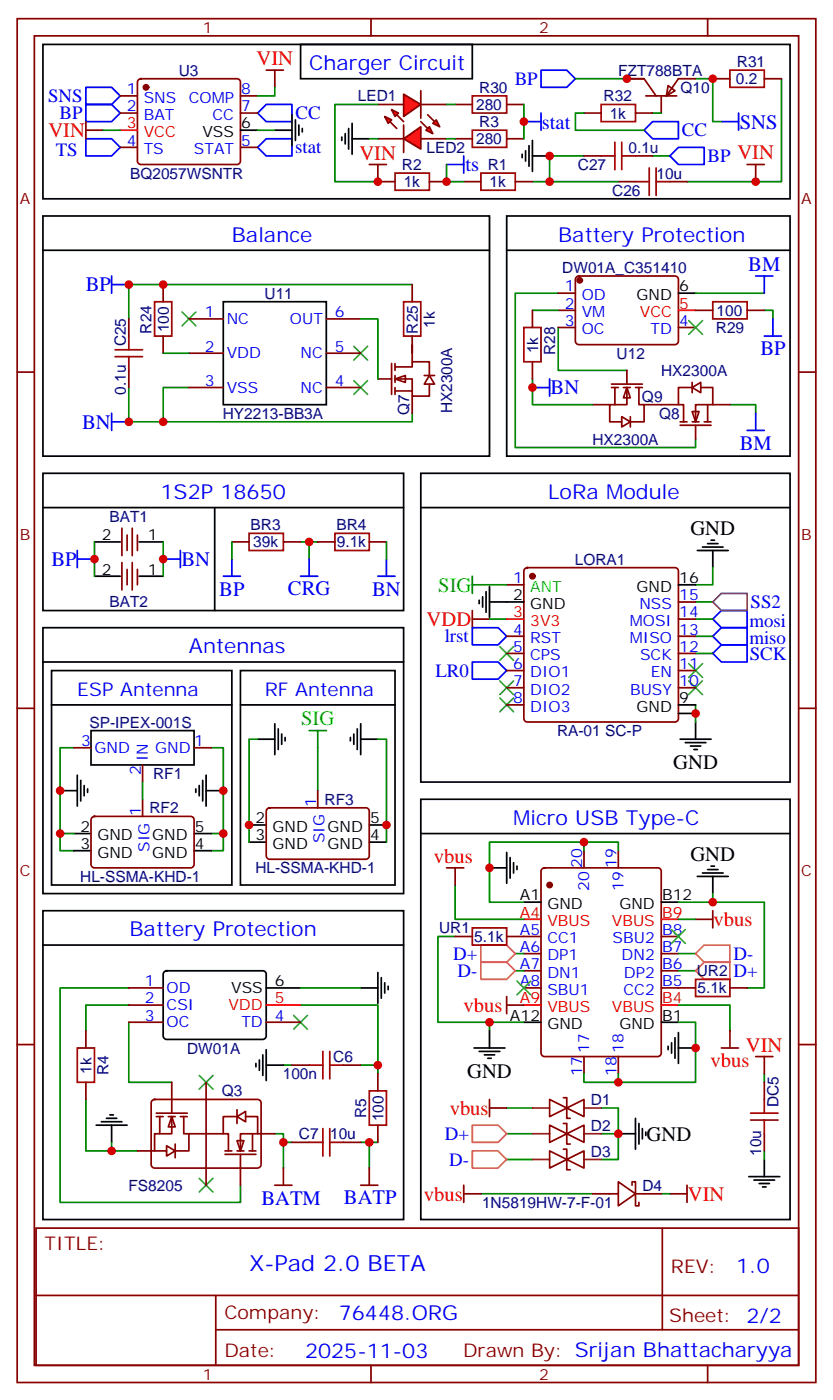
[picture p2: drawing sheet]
<svg xmlns="http://www.w3.org/2000/svg" width="171mm" height="288mm" viewBox="0 0 171 288" stroke-linecap="round" stroke-linejoin="round" font-family="sans-serif">
<g fill="none" stroke="#870000" stroke-width=".35">
<path d="M18.9 168.1l.5-.2h19.8a.71 .71 0 0 1 .7 .7v9.2a.76 .76 0 0 1-.7 .7h-19.8a.76 .76 0 0 1-.7-.7v-9.2zM29.3 164.4v3.5M54.9 166.3l.5-.2h19.7a.71 .71 0 0 1 .7 .7v9.2a.76 .76 0 0 1-.7 .7h-19.7a.76 .76 0 0 1-.7-.7v-9.2zM65.3 162.6v3.5M91.7 178.5h3.5M93.5 178.5v3.5M111.4 178.7l.4-.2h23.3a.71 .71 0 0 1 .7 .7v37.4a.76 .76 0 0 1-.7 .7h-23.3a.76 .76 0 0 1-.7-.7v-37.4zM119.9 174.9v3.6M127 174.9v3.6M107.6 192.6h3.5M107.6 196.1h3.5M107.6 199.6h3.5"/>
<path d="M135.8 192.6h3.5M135.8 196.1h3.5M135.8 199.6h3.5M142.9 189.1h3.5M146.4 187.3v3.5M17.6 212v3.5M60 219h3.5M70.6 219h3.5M104.1 206.7h3.5M104.1 204.9v3.6M107.6 203.2h3.5M119.9 217.3v3.5"/>
<path d="M127 217.3v3.5M135.8 203.2h3.5M148.2 215.5h3.5M149.9 212v3.5M155.2 217.3h3.5M157 217.3v3.5M17.6 222.6v3.5M60 234.9h3.5M70.6 234.9h3.5M77.6 220.8v3.5M77.6 231.4v3.5M100.5 227.9h3.6"/>
<path d="M100.5 226.1v3.5M112.9 236.7l3.5 1.7-3.5 1.8zM112.9 231.4l3.5 1.8-3.5 1.7zM112.9 226.1l3.5 1.8-3.5 1.7zM115.7 236.3h.7v4.3h.7M115.7 231h.7v4.3h.7M115.7 225.7h.7v4.3h.7M116.4 238.4l3.5-1.7v3.5zM116.4 233.2l3.5-1.8v3.5zM116.4 227.9l3.5-1.8v3.5zM56.4 243.7h3.6M58.2 240.2v3.5"/>
<path d="M74.1 243.7h3.5M75.8 240.2v3.5M95.2 245.5h3.6M95.2 243.7v3.6M137.6 245.5h3.5M141.1 243.7v3.6"/>
</g>
<circle cx="112.9" cy="182" r=".53" fill="#870000" stroke="#870000" stroke-width=".35"/>
<g fill="none" stroke="#000" stroke-width=".35">
<path d="M10.6 137.9h37v44.1h-37zM49.4 137.9h31.7v44.1h-31.7zM10.6 145h37M15.9 159.4v6.4M42.3 159.4v6.4M49.4 145h31.7M52.9 152h3.5M56.4 148.8v6.4M57.1 149.9v4.2M57.9 151v2.1M58.6 151.7v.7M72 151.7v.7"/>
<path d="M72.7 151v2.1M73.4 149.9v4.2M74.1 152h3.5M74.1 148.8v6.4M12.3 162.6h3.6M15.2 171.4h3.5M15.2 174.9h3.5M16.6 160.5v4.2M17.3 161.5v2.2M18 162.2v.7M39.9 171.4h3.5M39.9 174.9h3.5"/>
<path d="M40.2 162.2v.7M40.9 161.5v2.2M41.6 160.5v4.2M42.3 162.6h3.6M51.2 169.7h3.5M51.2 173.2h3.5M75.8 169.7h3.6M75.8 173.2h3.6M86.4 164.4h75.9v86.4h-75.9zM86.4 171.4h75.9M100.5 178.5h3.6M104.1 175.3v6.3"/>
<path d="M104.8 176.4v4.2M105.5 177.4v2.1M106.2 178.1v.7M144.3 179.5h4.2M145.3 178.8h2.2M146 178.1h.8M8.8 187.3h74.1v63.5h-74.1zM8.8 194.3h74.1M77.6 200v6.3M107.6 185.5h3.5M135.8 185.5h3.5M143.2 180.2h6.4"/>
<path d="M146.4 180.2v3.6M52.6 218.7v.7M53.3 218v2.1M54 216.9v4.3M54.7 219h3.5M54.7 215.9v6.3M74.1 203.2h3.5M78.3 201v4.3M79 202.1v2.1M79.7 202.8v.7M97.4 215.5h6.3M98.4 216.2h4.3"/>
<path d="M99.5 216.9h2.1M100.2 217.6h.7M100.5 212v3.5M107.6 210.2h3.5M135.8 210.2h3.5M137.2 215.2v.7M137.9 214.5v2.1M138.6 213.4v4.2M139.3 215.5h3.6M139.3 212.3v6.4M19.8 231.4h6.3M20.8 230.7h4.2"/>
<path d="M21.9 230h2.1M22.6 229.3h.7M22.9 231.4v3.5M127 233.2h3.5M130.5 230v6.3M131.2 231v4.3M131.9 232.1v2.1M132.6 232.8v.7M157 238.4v3.6M153.8 242h6.4M154.9 242.7h4.2M155.9 243.4h2.1"/>
<path d="M156.6 244.1h.7"/>
</g>
<path d="M107.6 189.1h3.5M135.8 189.1h3.5M107.6 206.7h3.5M135.8 206.7h3.5" fill="none" stroke="#f00" stroke-width=".35"/>
<g fill="none" stroke="#008700" stroke-width=".35">
<path d="M15.2 153.8h-2.9v21.1h2.9M43.4 153.8h2.5v21.1h-2.5M52.9 152h-1.7v21.2M63.5 150.2h3.5M65.3 150.2v12.4M77.6 152h1.8v21.2M43.4 171.4h2.5M127 174.9v-1.7h-26.5v12.3h7.1M93.5 192.6h-3.5v17.6h17.6M93.5 182v7.1h14.1M105.8 196.1h1.8M105.8 199.6h1.8"/>
<path d="M139.3 185.5h17.7v17.7h-3.5M139.3 196.1h3.6M139.3 199.6h3.6M139.3 189.1h3.6M146.4 183.8v1.7M26.5 206.7h-8.9v5.3M26.5 203.2h-14.2v44.1h37.1v-3.6M26.5 210.2v12.4h8.8M58.2 219h1.8M61.7 206.7h15.9v14.1M74.1 219h3.5M100.5 210.2v1.8"/>
<path d="M139.3 206.7h10.6v5.3M139.3 210.2h3.6v12.4h-23v-1.8M17.6 226.1v10.6h10.6M56.4 233.2h1.8v7M58.2 234.9h1.8M74.1 234.9h3.5M75.8 234.9v5.3M104.1 233.2h5.3M104.1 238.4h5.3M104.1 227.9h5.3M123.5 227.9h3.5v10.5h-3.5M123.5 233.2h3.5"/>
<path d="M157 220.8v1.8M157 236.7v1.7M98.8 245.5h22.9M135.8 245.5h1.8"/>
</g>
<path d="M109.4 238.4h3.5M109.4 233.2h3.5M109.4 227.9h3.5M119.9 238.4h3.6M119.9 233.2h3.6M119.9 227.9h3.6" fill="none" stroke="#8c2424" stroke-width=".35"/>
<path d="M98.8 194.3h5.3l1.7 1.8-1.7 1.8h-5.3zM98.8 197.9h5.3l1.7 1.7-1.7 1.8h-5.3zM142.9 196.1l1.7-1.8h5.3v3.6h-5.3zM144.6 197.9h5.3v3.5h-5.3l-1.7-1.8zM97 236.7h5.3l1.8 1.7-1.8 1.8h-5.3zM97 231.4h5.3l1.8 1.8-1.8 1.7h-5.3z" fill="none" stroke="#f90" stroke-width=".35"/>
<path d="M137.9 191.2l2.9 2.8M140.8 191.2l-2.9 2.8M60.3 208.8l2.8 2.8M63.1 208.8l-2.8 2.8M106.2 201.8l2.8 2.8M109 201.8l-2.8 2.8M40.9 221.2l2.8 2.8M43.7 221.2l-2.8 2.8M40.9 242.3l2.8 2.8M43.7 242.3l-2.8 2.8" fill="none" stroke="#3c3" stroke-width=".35"/>
<path d="M15.9 215.5h3.5v7.1h-3.5zM63.5 219h2.8M66.3 216.2v5.7M67.7 216.2v5.7M67.7 219h2.9M63.5 234.9h2.8M66.3 232.1v5.6M67.7 234.9h2.9M67.7 232.1v5.6M75.8 224.3h3.6v7.1h-3.6z" fill="none" stroke="#a10000" stroke-width=".35"/>
<g fill="#fff" stroke="#870000" stroke-width=".35">
<path d="M48.7 234.6h1.4l-.7 2.1z"/>
<path d="M48.7 229.6l1.7-1v2.1z"/>
</g>
<path d="M46.2 237.4h6.4M46.2 236.7h1.4M48.7 229.6h-2.8v3.6h1v3.5M48.7 228.2v2.8M48.7 236.7h1.4M49.4 237.4v6.3M50.4 229.6h2.5v3.6h-3.5v3.5M51.2 236.7h1.4M51.9 233.2v3.5M52.9 233.2h3.5M42.3 240.2v3.5" fill="none" stroke="#870000" stroke-width=".35"/>
<g fill="#fff" stroke="#870000" stroke-width=".35">
<path d="M35.3 229.6l.7 2.1h-1.4z"/>
<path d="M34.2 235.6l1.8 1.1-1.8 1z"/>
</g>
<g fill="none" stroke="#870000" stroke-width=".35">
<path d="M33.5 58.5v3.6M84.7 58.5v3.6M33.5 69.1v3.5M38.8 65.6h7.1M38.8 72.6h7.1M38.8 79.7h7.1M67 65.6h7.1M67 72.6h7.1M67 79.7h7.1M84.7 69.1v3.5M25 108.6v5.7M25 115.7v5.6"/>
<path d="M26.1 110v3.2M26.1 117.1v3.2M27.2 108.6v5.7M27.2 115.7v5.6M28.2 110v3.2M28.2 117.1v3.2M47.6 111.4h3.6M58.2 111.4h3.5M65.3 111.4h3.5M75.8 111.4h3.6M26.5 203.2h7M26.5 206.7h7"/>
<path d="M26.5 210.2h7M54.7 210.2h7M28.2 236.7h3.5M31.3 226.3l.4-.2h21.2a.71 .71 0 0 1 .7 .7v12.7a.76 .76 0 0 1-.7 .7h-21.2a.76 .76 0 0 1-.7-.7v-12.7zM32.1 228.9h6.4M32.1 229.6h1.4M32.8 229.6v3.6M34.6 229.6h1.4M35.3 229.6v3.6h-3.6v3.5h2.5M35.3 222.6v6.3M36 235.3v2.8M37 229.6h1.5"/>
<path d="M37.7 229.6v3.6h1.1v3.5h-2.8M38.8 233.2h7.1M42.3 222.6v17.6"/>
</g>
<path d="M8.8 44.4h91.7v49.4h-91.7zM8.8 51.5h91.7M45.9 62.1h21.1v21.1h-21.1zM8.8 97.3h74.1v28.3h-74.1zM19.4 111.4h5.3M19.4 118.5h5.3M28.6 111.4h4.9M28.6 118.5h4.9M33.7 199.8l.5-.2h19.8a.71 .71 0 0 1 .7 .7v12.7a.76 .76 0 0 1-.7 .7h-19.8a.76 .76 0 0 1-.7-.7v-12.7zM54.7 203.2h7" fill="none" stroke="#000" stroke-width=".35"/>
<path d="M54.7 206.7h7" fill="none" stroke="#f00" stroke-width=".35"/>
<path d="M84.7 58.5h-58.2v7.1M26.5 79.7v7h58.2v-1.7M33.5 72.6h5.3M38.8 79.7h-5.3v7M84.7 70.9v1.7M47.6 111.4v3.6M61.7 111.4h3.6M63.5 111.4v3.6M79.4 111.4v3.6M119.9 173.2v1.7M61.7 203.2h12.4M127 220.8v1.8" fill="none" stroke="#008700" stroke-width=".35"/>
<g fill="none" stroke="#00f" stroke-width=".35">
<path d="M22.9 56.8v3.5M22.9 58.5h3.6M22.9 86.7h3.6M22.9 85v3.5M15.9 115h3.5M15.9 113.2v3.5M33.5 115h3.5M37 113.2v3.5M45.9 118.5h3.5M47.6 115v3.5M61.7 118.5h3.6M63.5 115v3.5"/>
<path d="M77.6 118.5h3.5M79.4 115v3.5"/>
</g>
<path d="M31.7 62.1h3.6v7h-3.6zM82.9 62.1h3.5v7h-3.5zM51.2 109.7h7v3.5h-7zM68.8 109.7h7v3.5h-7z" fill="none" stroke="#a10000" stroke-width=".35"/>
<path d="M37.4 64.2l2.8 2.8M40.2 64.2l-2.8 2.8M72.7 78.3l2.8 2.8M72.7 71.2l2.8 2.8M75.5 78.3l-2.8 2.8M75.5 71.2l-2.8 2.8" fill="none" stroke="#3c3" stroke-width=".35"/>
<path d="M81.1 77.9l2.2-.7v1.4z" fill="#fff" stroke="#870000" stroke-width=".35"/>
<g fill="none" stroke="#870000" stroke-width=".35">
<path d="M118.4 57l.5-.2h19.7a.71 .71 0 0 1 .7 .7v12.7a.76 .76 0 0 1-.7 .7h-19.7a.76 .76 0 0 1-.7-.7v-12.7zM26.5 65.6v3.5M26.5 76.2v3.5M77.6 77.9h2.8M80.4 74.8v6.3M81.1 75.5h3.6v-1.1h3.5v2.8M81.1 77.9h3.6v3.6h3.5v-2.5M81.1 74.8v1.4M81.1 77.2v1.4M81.1 79.7v1.4M84.7 70.9v3.5M87.1 77.2h2.2"/>
<path d="M88.2 77.2l1.1 1.8h-2.2zM114.7 60.3h3.5M114.7 63.8h3.5M114.7 67.3h3.5M139.3 67.3h3.6M81.1 80.4h3.6M84.7 81.5v3.5M15.2 153.8h3.5M29.3 157.3v3.5M39.9 153.8h3.5"/>
</g>
<path d="M74.1 65.6h3.5v12.3M114.7 60.3h-8.9v31.7h37.1v-1.7M114.7 67.3v8.9h14.1M157 63.8h1.7v1.8M149.9 83.2h5.3v1.8M19.4 111.4v7.1M33.5 111.4v7.1M12.3 171.4h2.9M29.3 160.8v3.6" fill="none" stroke="#008700" stroke-width=".35"/>
<path d="M23.6 73.3h5.7M23.6 71.9h5.7M26.5 69.1v2.8M26.5 73.3v2.9" fill="none" stroke="#a10000" stroke-width=".35"/>
<path d="M104.1 51.5h58.2M139.3 60.3h3.6M8.8 104.4h74.1M44.1 104.4v21.2M8.8 129.1h74.1v54.7h-74.1zM8.8 136.1h74.1M18.7 150.2h21.2v7.1h-21.2z" fill="none" stroke="#000" stroke-width=".35"/>
<circle cx="119.1" cy="57.6" r=".53" fill="#870000" stroke="#870000" stroke-width=".35"/>
<path d="M139.3 63.8h3.6" fill="none" stroke="#f00" stroke-width=".35"/>
<path d="M128.8 79.7l.7 2.1h-1.4z" fill="#fff" stroke="#870000" stroke-width=".35"/>
<path d="M125.6 79h6.3M125.6 79.7h1.4M126.3 79.7v3.5M128.1 79.7h1.4M128.8 79.7v3.5h-3.6v3.5h2.5M128.8 76.2v2.8M130.5 79.7h1.4M131.2 79.7v3.5h1.1v3.5h-2.8M121.7 83.2h3.5M127.7 85.7l1.8 1-1.8 1.1zM129.5 85.7v2.1M132.3 83.2h3.5" fill="none" stroke="#870000" stroke-width=".35"/>
<path d="M142.2 84.6h1.4l-.7 2.1z" fill="#fff" stroke="#870000" stroke-width=".35"/>
<g fill="none" stroke="#870000" stroke-width=".35">
<path d="M128.8 16.2h3.5l2.5 3.5M132.6 19.7h6.4M135.8 19.7v3.5M137.2 17.6l1.4 1.1-1.7 1zM142.9 16.2h-3.6l-2.4 3.5M146.4 16.2h3.5M157 16.2h3.5M93.5 28.5h3.5M93.5 21.5h3.5M104.1 28.5h3.5M104.1 21.5h3.5M119.9 23.2h3.6"/>
<path d="M119.9 32.1h3.6M127 37.4h3.5M130.5 23.2h3.6M130.5 32.1h3.6M137.6 37.4h3.5M153.5 33.8h3.5M155.2 33.8v3.6M109.4 63.8v3.5M109.4 74.4v3.5M142.2 79.7l1.7-1.1v2.2zM142.2 79.7h-2.9v3.5h1.1v3.5M142.2 78.6v2.2"/>
<path d="M142.9 63.8h3.5M143.9 79.7h2.5v3.5h-3.5v3.5M153.5 63.8h3.5M135.8 83.2h3.5M139.7 87.5h6.3M139.7 86.7h1.4M142.2 86.7h1.4M142.9 87.5v2.8M144.6 86.7h1.4M145.3 83.2v3.5M146.4 83.2h3.5"/>
</g>
<path d="M118.2 16.2h10.6M142.9 16.2h3.5v8.8h1.8M160.5 16.2v21.2h-19.4M109.4 37.4h17.6M119.9 32.1h-7v5.3M134.1 32.1h3.5M134.1 23.2h1.7M109.4 77.9v5.3h12.3M109.4 63.8h5.3M142.9 60.3h14.1" fill="none" stroke="#008700" stroke-width=".35"/>
<path d="M141.5 65.9l2.8 2.9M144.3 65.9l-2.8 2.9" fill="none" stroke="#3c3" stroke-width=".35"/>
<g fill="none" stroke="#00f" stroke-width=".35">
<path d="M111.1 14.4h5.3l1.8 1.8-1.8 1.8h-5.3zM134.1 25h5.2v3.5h-5.2l-1.8-1.7zM137.6 32.1l1.7-1.8h5.3v3.5h-5.3zM148.2 25h3.5M151.7 23.2v3.6M155.2 56.8h3.5M157 56.8v3.5M109.4 79.7h3.5M112.9 77.9v3.6M157 69.1h3.5M158.7 65.6v3.5M153.5 88.5h3.5"/>
<path d="M155.2 85v3.5"/>
</g>
<g fill="none" stroke="#a10000" stroke-width=".35">
<path d="M97 19.7h7.1v3.5h-7.1zM149.9 14.4h7.1v3.6h-7.1zM97 26.8h7.1v3.5h-7.1zM123.5 21.5h7v3.5h-7zM123.5 32.1h2.8M126.3 29.2v5.7M127.7 29.2v5.7M127.7 32.1h2.8M130.5 37.4h2.8M133.3 34.5v5.7M134.8 34.5v5.7M134.8 37.4h2.8"/>
<path d="M107.6 67.3h3.5v7.1h-3.5zM146.4 62.1h7.1v3.5h-7.1z"/>
</g>
<path d="M107.2 31.7v.7M107.9 31v2.1M108.7 30v4.2M109.4 32.1h3.5M109.4 28.9v6.3M104.1 44.4h58.2v49.4h-58.2z" fill="none" stroke="#000" stroke-width=".35"/>
<g fill="#f00" stroke="#870000" stroke-width=".35">
<path d="M82.9 19.4l3.5 2.1-3.5 2.5z"/>
<path d="M86.4 18.7v5.6z"/>
</g>
<g fill="#870000" stroke="#870000" stroke-width=".35">
<path d="M86.4 25l1.4 1.4z"/>
<path d="M87.8 23.6l1.5 1.4z"/>
</g>
<g fill="#f00" stroke="#870000" stroke-width=".35">
<path d="M88.2 26.1l.7 1.4-1.4-.7z"/>
<path d="M89.6 24.7l.7 1.4-1.4-.7z"/>
</g>
<path d="M77.6 21.5h5.3M86.4 21.5h5.3" fill="none" stroke="#870000" stroke-width=".35"/>
<g fill="#f00" stroke="#870000" stroke-width=".35">
<path d="M82.9 28.5l3.5-2.4v4.6z"/>
<path d="M82.9 25.7v5.7z"/>
</g>
<g fill="#870000" stroke="#870000" stroke-width=".35">
<path d="M81.5 23.6l1.4 1.4z"/>
<path d="M80.1 25l1.4 1.4z"/>
</g>
<g fill="#f00" stroke="#870000" stroke-width=".35">
<path d="M80.4 22.5l1.4 .7-.7 .8z"/>
<path d="M79 24l1.4 .7-.7 .7z"/>
</g>
<g fill="none" stroke="#870000" stroke-width=".35">
<path d="M3.5 3.8h164.1v280.5h-164.1zM7.1 7.4h156.9v273.4h-156.9zM24.7 19.7h3.5M28.5 16.4l.4-.2h19.8a.71 .71 0 0 1 .7 .7v16.2a.76 .76 0 0 1-.7 .7h-19.8a.76 .76 0 0 1-.7-.7v-16.2zM49.4 19.7h3.5M54.7 14.4h3.5M56.4 14.4v3.6M76.2 3.8v3.6M145.3 3.8v3.6M17.6 26.8h3.6M17.6 25v3.5M24.7 23.2h3.5"/>
<path d="M24.7 30.3h3.5M49.4 23.2h3.5M49.4 30.3h3.5M75.8 33.8h3.6M77.6 28.5h5.3M77.6 33.8v3.6h3.5M86.4 28.5h5.3M88.2 37.4h3.5M95.2 37.4h3.6M105.8 37.4h3.6M3.5 76.5h3.6M164 76.5h3.6"/>
<path d="M107.8 116.9l.5-.2h30.3a.71 .71 0 0 1 .7 .7v30.4a.76 .76 0 0 1-.7 .7h-30.3a.76 .76 0 0 1-.7-.7v-30.4zM97 127.3h3.5M97 125.6v3.5M104.1 120.3h3.5M104.1 130.8h3.5M104.1 134.4h3.5M104.1 137.9h3.5M139.3 127.3h3.6M139.3 130.8h3.6M139.3 134.4h3.6M139.3 137.9h3.6M139.3 123.8h3.6"/>
<path d="M3.5 145.7h3.6M104.1 141.4h3.5M104.1 145h3.5M139.3 141.4h3.6M164 145.7h3.6M93.5 192.6h3.5M104.1 192.6h3.5M3.5 214.8h3.6M139.3 203.2h3.6M149.9 203.2h3.6M164 214.8h3.6M157 222.6v3.5"/>
<path d="M157 233.2v3.5M7.4 252.6h156.6v28.2h-156.6zM121.7 245.5h5.3M127 243l3.5 2.5-3.5 2.5zM129.8 243.7v-.7h.7v5h.7v-.7M130.5 245.5h5.3M136 252.6v20.9M7.4 266.4h156.5M44.3 273.5h119.6M44.3 266.4v14.1M76.2 280.8v3.5M145.3 280.8v3.5"/>
</g>
<g fill="none" stroke="#000" stroke-width=".35">
<path d="M8.8 9.1h153.5v31.8h-153.5zM61.7 9.1h35.3v7.1h-35.3zM49.4 26.8h3.5M56.4 26.8h3.6M60 23.6v6.4M60.7 24.7v4.2M61.4 25.7v2.1M62.1 26.4v.7M70.2 28.2v.7M70.9 27.5v2.1M71.6 26.4v4.3M72.3 28.5h3.5"/>
<path d="M72.3 25.4v6.3M86.4 97.3h75.9v63.5h-75.9zM86.4 104.4h75.9M143.2 113.2h6.4M144.3 112.5h4.2M145.3 111.8h2.2M146 111.1h.8M146.4 113.2v3.5M98.4 123.4v.7M99.1 122.7v2.1M99.8 121.7v4.2M100.5 123.8h7.1"/>
<path d="M100.5 120.6v6.4M139.3 120.3h3.6M139.3 145h3.6M139.3 146.7h3.6M139.7 152h6.3M140.8 152.7h4.2M141.8 153.4h2.1M142.5 154.1h.7M142.9 148.5v3.5"/>
</g>
<path d="M81.1 35.6h7.1v3.5h-7.1zM98.8 35.6h7v3.5h-7zM97 190.8h7.1v3.5h-7.1zM142.9 201.4h7v3.5h-7zM154.2 230.3h5.6M154.2 228.9h5.6M157 226.1v2.8M157 230.3v2.9" fill="none" stroke="#a10000" stroke-width=".35"/>
<g fill="none" stroke="#00f" stroke-width=".35">
<path d="M17.6 18h5.3l1.8 1.7-1.8 1.8h-5.3zM17.6 28.5h5.3l1.8 1.8-1.8 1.8h-5.3zM17.6 21.5h5.3l1.8 1.7-1.8 1.8h-5.3zM54.7 28.5h5.3v3.6h-5.3l-1.8-1.8zM54.7 21.5h5.3v3.5h-5.3l-1.8-1.8zM91.7 33.8h3.5M95.2 32.1v3.5M107.6 25h3.5M111.1 23.2v3.6M97 129.1h5.3l1.8 1.7-1.8 1.8h-5.3zM97 136.1h5.3l1.8 1.8-1.8 1.8h-5.3zM146.4 127.3l1.8-1.7h5.3v3.5h-5.3z"/>
<path d="M146.4 130.8l1.8-1.7h5.3v3.5h-5.3zM148.2 132.6h5.3v3.5h-5.3l-1.8-1.7z"/>
</g>
<g fill="none" stroke="#008700" stroke-width=".35">
<path d="M56.4 18v1.7h-3.5M21.2 26.8h3.5M52.9 26.8h3.5M75.8 28.5h1.8M77.6 21.5h-8.8v15.9h8.8M91.7 21.5h1.8M91.7 28.5h1.8M91.7 33.8v3.6h3.5M107.6 21.5v7M119.9 23.2h-1.7v3.6h14.1M97 118.5v3.5M146.4 116.7v3.6h-3.5"/>
<path d="M97 120.3h7.1M100.5 127.3h3.6M142.9 127.3h3.5M142.9 134.4h3.5M142.9 130.8h3.5M142.9 123.8h3.5M142.9 145v3.5M22.9 234.9v1.8"/>
</g>
<g fill="#870000" stroke="#870000" stroke-width=".35">
<circle cx="30" cy="18" r=".53"/>
<circle cx="109.4" cy="118.5" r=".53"/>
</g>
<path d="M24.7 26.8h3.5M104.1 127.3h3.5" fill="none" stroke="#f00" stroke-width=".35"/>
<path d="M102.7 133l2.8 2.8M105.5 133l-2.8 2.8M141.5 136.5l2.8 2.8M144.3 136.5l-2.8 2.8M102.7 140l2.8 2.8M102.7 143.5l2.8 2.9M105.5 140l-2.8 2.8M105.5 143.5l-2.8 2.9M141.5 140l2.8 2.8M144.3 140l-2.8 2.8" fill="none" stroke="#3c3" stroke-width=".35"/>
<path d="M146.4 123.8l1.8-1.8h5.3v3.6h-5.3z" fill="none" stroke="#909" stroke-width=".35"/>
<g fill="#c00">
<circle cx="127" cy="233.2" r=".88"/>
<circle cx="146.4" cy="185.5" r=".88"/>
<circle cx="100.5" cy="210.2" r=".88"/>
<circle cx="142.9" cy="215.5" r=".88"/>
<circle cx="45.9" cy="162.6" r=".88"/>
<circle cx="75.8" cy="234.9" r=".88"/>
<circle cx="77.6" cy="219" r=".88"/>
<circle cx="58.2" cy="234.9" r=".88"/>
<circle cx="119.9" cy="173.2" r=".88"/>
<circle cx="100.5" cy="178.5" r=".88"/>
<circle cx="127" cy="222.6" r=".88"/>
<circle cx="63.5" cy="111.4" r=".88"/>
<circle cx="33.5" cy="86.7" r=".88"/>
<circle cx="26.5" cy="86.7" r=".88"/>
<circle cx="26.5" cy="58.5" r=".88"/>
<circle cx="33.5" cy="58.5" r=".88"/>
<circle cx="45.9" cy="171.4" r=".88"/>
<circle cx="51.2" cy="169.7" r=".88"/>
<circle cx="79.4" cy="169.7" r=".88"/>
<circle cx="12.3" cy="162.6" r=".88"/>
<circle cx="12.3" cy="171.4" r=".88"/>
<circle cx="33.5" cy="115" r=".88"/>
<circle cx="19.4" cy="115" r=".88"/>
<circle cx="109.4" cy="79.7" r=".88"/>
<circle cx="112.9" cy="32.1" r=".88"/>
<circle cx="155.2" cy="37.4" r=".88"/>
<circle cx="112.9" cy="37.4" r=".88"/>
<circle cx="128.8" cy="16.2" r=".88"/>
<circle cx="146.4" cy="16.2" r=".88"/>
<circle cx="77.6" cy="37.4" r=".88"/>
<circle cx="91.7" cy="37.4" r=".88"/>
<circle cx="107.6" cy="25" r=".88"/>
<circle cx="22.9" cy="236.7" r=".88"/>
<circle cx="142.9" cy="146.7" r=".88"/>
</g>
<text font-size="4.6" fill="#00f" x="51.2" y="261.4">X-Pad 2.0 BETA</text>
<g font-size="4.2" fill="#f00">
<text x="52.7" y="13.3">VIN</text>
<text x="9.9" y="28.2">VIN</text>
<text x="73.8" y="32.8">VIN</text>
<text x="87.6" y="128.7">VDD</text>
<text x="89.1" y="177.4">vbus</text>
<text x="146.6" y="190.5">vbus</text>
<text x="95.2" y="208.1">vbus</text>
<text x="145.9" y="219.5">vbus</text>
<text x="153.2" y="216.3">VIN</text>
<text x="92.4" y="229.3">vbus</text>
<text x="87.1" y="246.9">vbus</text>
<text x="141.3" y="246.9">VIN</text>
</g>
<g font-size="4.2" fill="#00f">
<text x="63.5" y="14.4">Charger Circuit</text>
<text x="111.3" y="26.4">stat</text>
<text x="151.9" y="26.5">SNS</text>
<text x="95.6" y="35.2">ts</text>
<text x="47.6" y="49.7">Balance</text>
<text x="114.7" y="49.7">Battery Protection</text>
<text x="17.6" y="59.9">BP</text>
<text x="153.7" y="55.6">BM</text>
<text x="156.2" y="73">BP</text>
<text x="113.1" y="81.1">BN</text>
<text x="16.9" y="88.2">BN</text>
<text x="151.9" y="92.5">BM</text>
<text x="33" y="102.6">1S2P 18650</text>
<text x="112.6" y="102.6">LoRa Module</text>
<text x="10.6" y="116.4">BP</text>
<text x="37.3" y="116.4">BN</text>
<text x="45" y="122.5">BP</text>
<text x="59.1" y="122.4">CRG</text>
<text x="76.4" y="122.5">BN</text>
<text x="38.8" y="134.4">Antennas</text>
<text x="105.4" y="169.7">Micro USB Type-C</text>
<text x="26.6" y="192.6">Battery Protection</text>
<text x="53.7" y="247.7">BATM</text>
<text x="70.7" y="247.7">BATP</text>
<text x="151.2" y="261.8">1.0</text>
<text x="69.6" y="271.4">76448.ORG</text>
<text x="62.7" y="279.2">2025-11-03</text>
</g>
<g font-size="4.2">
<text x="141.8" y="110">GND</text>
<text x="138.3" y="158.1">GND</text>
<text x="141.8" y="177">GND</text>
<text x="96" y="221.6">GND</text>
<text x="132.8" y="234.6">GND</text>
</g>
<g font-size="4.2" fill="#0f0">
<text x="90" y="121.7">SIG</text>
<text x="61.9" y="149.2">SIG</text>
</g>
<g font-size="3.9" fill="#00f">
<text x="105.7" y="17.4">BP</text>
<text x="9.9" y="21">SNS</text>
<text x="12.2" y="24.5">BP</text>
<text x="60.7" y="24.5">CC</text>
<text x="140.1" y="28">CC</text>
<text x="11.5" y="32.1">TS</text>
<text x="60.6" y="31.6">stat</text>
<text x="145.3" y="33.3">BP VIN</text>
<text x="154.2" y="125.1">SS2</text>
<text x="153.9" y="128.9">mosi</text>
<text x="91.3" y="132">lrst</text>
<text x="153.9" y="132.4">miso</text>
<text x="154" y="135.6">SCK</text>
<text x="15.9" y="143.2">ESP Antenna</text>
<text x="54.4" y="143.2">RF Antenna</text>
<text x="89.4" y="139.1">LR0</text>
<text x="93.1" y="197.4">D+</text>
<text x="150.6" y="197.4">D-</text>
<text x="94" y="200.9">D-</text>
<text x="150.6" y="200.9">D+</text>
<text x="91.3" y="234.4">D+</text>
<text x="92.2" y="239.7">D-</text>
</g>
<g font-size="3.9" fill="#800">
<text x="9.2" y="257.1">TITLE:</text>
<text x="137.8" y="261.8">REV:</text>
<text x="46.1" y="271.3">Company:</text>
<text x="137.4" y="272">Sheet: 2/2</text>
<text x="46.1" y="279">Date:</text>
<text x="95.1" y="279.1">Drawn By: Srijan Bhattacharyya</text>
</g>
<g font-size="3.2" fill="#800">
<text x="41.6" y="6.8">1</text>
<text x="110.8" y="6.8">2</text>
<text x="4.1" y="41.9">A</text>
<text x="164.6" y="41.9">A</text>
<text x="4.1" y="111.1">B</text>
<text x="164.6" y="111.1">B</text>
<text x="4.1" y="180.2">C</text>
<text x="164.6" y="180.2">C</text>
<text x="41.6" y="283.8">1</text>
<text x="110.8" y="283.8">2</text>
</g>
<g font-size="3.2" fill="#000080">
<text x="36.7" y="15.6">U3</text>
<text x="127" y="15.6">FZT788BTA</text>
<text x="151.2" y="17.3">0.2</text>
<text x="151.4" y="13.8">R31</text>
<text x="73.5" y="20.9">LED1</text>
<text x="97.8" y="22.6">280</text>
<text x="98.4" y="19.1">R30</text>
<text x="124" y="20.9">R32</text>
<text x="139.8" y="19.1">Q10</text>
<text x="97.8" y="29.7">280</text>
<text x="98.4" y="26.2">R3</text>
<text x="125.2" y="24.4">1k</text>
<text x="82.6" y="35">R2</text>
<text x="87.6" y="31.5">LED2</text>
<text x="100.2" y="35">R1</text>
<text x="118.7" y="35">C27</text>
<text x="129.1" y="31.5">0.1u</text>
<text x="26.7" y="36.7">BQ2057WSNTR</text>
<text x="82.9" y="38.5">1k</text>
<text x="100.6" y="38.5">1k</text>
<text x="125.7" y="40.3">C26</text>
<text x="134.8" y="36.7">10u</text>
<text x="115.5" y="56.1">DW01A_C351410</text>
<text x="54.3" y="61.4">U11</text>
<text x="147.2" y="65">100</text>
<text x="25.8" y="71.2" transform="rotate(-90 25.8 71.2)">C25</text>
<text x="31.1" y="68.6" transform="rotate(-90 31.1 68.6)">R24</text>
<text x="34.7" y="68.3" transform="rotate(-90 34.7 68.3)">100</text>
<text x="85.8" y="68.6" transform="rotate(-90 85.8 68.6)">R25</text>
<text x="89.3" y="67.3" transform="rotate(-90 89.3 67.3)">1k</text>
<text x="147" y="68.5">R29</text>
<text x="110.5" y="72.6" transform="rotate(-90 110.5 72.6)">1k</text>
<text x="114" y="73" transform="rotate(-90 114 73)">R28</text>
<text x="126.7" y="73.8">U12</text>
<text x="135.8" y="77.3">HX2300A</text>
<text x="25.8" y="81.1" transform="rotate(-90 25.8 81.1)">0.1u</text>
<text x="131.9" y="82.6">Q9</text>
<text x="45.7" y="86.1">HY2213-BB3A</text>
<text x="84.1" y="85.4" transform="rotate(-90 84.1 85.4)">Q7</text>
<text x="92.9" y="85" transform="rotate(-90 92.9 85)">HX2300A</text>
<text x="135.4" y="86.1">Q8</text>
<text x="121.7" y="91.4">HX2300A</text>
<text x="22.5" y="107.3">BAT1</text>
<text x="51.5" y="109.1">BR3</text>
<text x="52" y="112.6">39k</text>
<text x="69.1" y="109.1">BR4</text>
<text x="69.2" y="112.6">9.1k</text>
<text x="118.1" y="116.1">LORA1</text>
<text x="22.5" y="124.9">BAT2</text>
<text x="18.4" y="149.6">SP-IPEX-001S</text>
<text x="114.4" y="151.4">RA-01 SC-P</text>
<text x="31.5" y="160.2">RF1</text>
<text x="30.7" y="167.3">RF2</text>
<text x="66.7" y="165.5">RF3</text>
<text x="52.5" y="179.6">HL-SSMA-KHD-1</text>
<text x="16.5" y="181.4">HL-SSMA-KHD-1</text>
<text x="90.2" y="191.9">UR1</text>
<text x="97.4" y="193.7">5.1k</text>
<text x="143.1" y="200.8">UR2</text>
<text x="143.3" y="204.3">5.1k</text>
<text x="18.8" y="220.8" transform="rotate(-90 18.8 220.8)">1k</text>
<text x="22.3" y="221.1" transform="rotate(-90 22.3 221.1)">R4</text>
<text x="38.4" y="216.7">DW01A</text>
<text x="58.1" y="222">100n</text>
<text x="68.4" y="218.4">C6</text>
<text x="45.6" y="225.5">Q3</text>
<text x="121.4" y="227.2">D1</text>
<text x="159.9" y="227.6" transform="rotate(-90 159.9 227.6)">DC5</text>
<text x="75.2" y="230" transform="rotate(-90 75.2 230)">R5</text>
<text x="78.8" y="230.6" transform="rotate(-90 78.8 230.6)">100</text>
<text x="121.4" y="232.5">D2</text>
<text x="61.4" y="234.3">C7</text>
<text x="67.8" y="234.3">10u</text>
<text x="121.4" y="237.8">D3</text>
<text x="156.4" y="237.7" transform="rotate(-90 156.4 237.7)">10u</text>
<text x="26.4" y="244.9">FS8205</text>
<text x="131.9" y="244.9">D4</text>
<text x="99" y="248.4">1N5819HW-7-F-01</text>
</g>
<g font-size="3.2" fill="#00f">
<text x="26" y="19.4">1</text>
<text x="26" y="22.9">2</text>
<text x="29.5" y="21.1">SNS</text>
<text x="38.8" y="21.1">COMP</text>
<text x="49.6" y="22.9">7</text>
<text x="49.6" y="19.4">8</text>
<text x="26" y="30">4</text>
<text x="29.5" y="24.7">BAT</text>
<text x="43.7" y="24.7">CC</text>
<text x="49.6" y="30">5</text>
<text x="29.5" y="31.7">TS</text>
<text x="39.8" y="31.7">STAT</text>
<text x="116" y="59.9">1</text>
<text x="42.1" y="65.2">1</text>
<text x="68.8" y="65.2">6</text>
<text x="116" y="63.5">2</text>
<text x="119.5" y="61.7">OD</text>
<text x="119.5" y="65.2">VM</text>
<text x="46.6" y="66.6">NC</text>
<text x="59.5" y="66.6">OUT</text>
<text x="116" y="67">3</text>
<text x="119.5" y="68.8">OC</text>
<text x="133.6" y="68.8">TD</text>
<text x="139.5" y="67">4</text>
<text x="42.1" y="72.3">2</text>
<text x="46.6" y="73.7">VDD</text>
<text x="61.7" y="73.7">NC</text>
<text x="68.8" y="72.3">5</text>
<text x="42.1" y="79.3">3</text>
<text x="46.6" y="80.8">VSS</text>
<text x="61.7" y="80.8">NC</text>
<text x="68.8" y="79.3">4</text>
<text x="105.4" y="119.9">1</text>
<text x="131.3" y="125.2">NSS</text>
<text x="139.5" y="123.4">15</text>
<text x="105.4" y="130.5">4</text>
<text x="129.4" y="128.7">MOSI</text>
<text x="139.5" y="130.5">13</text>
<text x="139.5" y="127">14</text>
<text x="105.4" y="134">5</text>
<text x="105.4" y="137.5">6</text>
<text x="108.9" y="132.3">RST</text>
<text x="108.9" y="135.8">CPS</text>
<text x="129.4" y="132.3">MISO</text>
<text x="131.5" y="135.8">SCK</text>
<text x="139.5" y="137.5">11</text>
<text x="139.5" y="134">12</text>
<text x="105.4" y="141.1">7</text>
<text x="108.9" y="139.3">DIO1</text>
<text x="108.9" y="142.8">DIO2</text>
<text x="129.4" y="142.8">BUSY</text>
<text x="133.7" y="139.3">EN</text>
<text x="139.5" y="141.1">10</text>
<text x="105.4" y="144.6">8</text>
<text x="108.9" y="146.4">DIO3</text>
<text x="16.7" y="153.4">3</text>
<text x="19.4" y="154.8">GND</text>
<text x="31.9" y="154.8">GND</text>
<text x="39.9" y="153.4">1</text>
<text x="28.9" y="159.3" transform="rotate(-90 28.9 159.3)">2</text>
<text x="30.3" y="156.6" transform="rotate(-90 30.3 156.6)">IN</text>
<text x="28.9" y="167.7" transform="rotate(-90 28.9 167.7)">1</text>
<text x="64.9" y="165.9" transform="rotate(-90 64.9 165.9)">1</text>
<text x="66.7" y="173.4" transform="rotate(-90 66.7 173.4)">SIG</text>
<text x="30.7" y="175.2" transform="rotate(-90 30.7 175.2)">SIG</text>
<text x="119.6" y="178.5" transform="rotate(-90 119.6 178.5)">20</text>
<text x="126.6" y="178.5" transform="rotate(-90 126.6 178.5)">19</text>
<text x="121" y="183.2" transform="rotate(-90 121 183.2)">20</text>
<text x="128.1" y="183.2" transform="rotate(-90 128.1 183.2)">19</text>
<text x="106.8" y="192.2">A5</text>
<text x="106.8" y="195.8">A6</text>
<text x="112.4" y="194">CC1</text>
<text x="112.4" y="197.5">DP1</text>
<text x="125.8" y="194">SBU2</text>
<text x="127.7" y="197.5">DN2</text>
<text x="136" y="195.8">B7</text>
<text x="136" y="192.2">B8</text>
<text x="29.7" y="202.8">1</text>
<text x="106.8" y="199.3">A7</text>
<text x="106.8" y="202.8">A8</text>
<text x="112.4" y="201">DN1</text>
<text x="128.1" y="201">DP2</text>
<text x="136" y="202.8">B5</text>
<text x="136" y="199.3">B6</text>
<text x="29.7" y="206.3">2</text>
<text x="29.7" y="209.9">3</text>
<text x="34.2" y="204.2">OD</text>
<text x="34.2" y="207.8">CSI</text>
<text x="56.4" y="209.9">4</text>
<text x="112.4" y="204.6">SBU1</text>
<text x="128.1" y="204.6">CC2</text>
<text x="34.2" y="211.3">OC</text>
<text x="49.6" y="211.3">TD</text>
<text x="119.6" y="221.3" transform="rotate(-90 119.6 221.3)">17</text>
<text x="121" y="216.6" transform="rotate(-90 121 216.6)">17</text>
<text x="126.6" y="221.3" transform="rotate(-90 126.6 221.3)">18</text>
<text x="128.1" y="216.6" transform="rotate(-90 128.1 216.6)">18</text>
</g>
<g font-size="3.2" fill="#f00">
<text x="26" y="26.4">3</text>
<text x="29.5" y="28.2">VCC</text>
<text x="131.4" y="65.2">VCC</text>
<text x="139.5" y="63.5">5</text>
<text x="105.4" y="127">3</text>
<text x="108.9" y="128.7">3V3</text>
<text x="106.8" y="188.7">A4</text>
<text x="112.4" y="190.5">VBUS</text>
<text x="125.7" y="190.5">VBUS</text>
<text x="136" y="188.7">B9</text>
<text x="46.9" y="207.8">VDD</text>
<text x="56.4" y="206.3">5</text>
<text x="106.8" y="206.3">A9</text>
<text x="112.4" y="208.1">VBUS</text>
<text x="125.7" y="208.1">VBUS</text>
<text x="136" y="206.3">B4</text>
</g>
<g font-size="3.2">
<text x="41.6" y="28.2">VSS</text>
<text x="49.6" y="26.4">6</text>
<text x="139.5" y="59.9">6</text>
<text x="130.8" y="61.7">GND</text>
<text x="20.9" y="111.1">2</text>
<text x="30.3" y="111.1">1</text>
<text x="20.9" y="118.1">2</text>
<text x="30.3" y="118.1">1</text>
<text x="139.5" y="119.9">16</text>
<text x="105.4" y="123.4">2</text>
<text x="108.9" y="125.2">GND</text>
<text x="130.8" y="121.7">GND</text>
<text x="130.8" y="146.4">GND</text>
<text x="139.5" y="144.6">9</text>
<text x="16.5" y="171.1">2</text>
<text x="20" y="172.8">GND</text>
<text x="31.3" y="172.8">GND</text>
<text x="40" y="171.1">5</text>
<text x="52.5" y="172.8">3</text>
<text x="52.5" y="169.3">2</text>
<text x="56" y="171.1">GND</text>
<text x="67.3" y="171.1">GND</text>
<text x="76" y="169.3">5</text>
<text x="76" y="172.8">4</text>
<text x="16.5" y="174.6">3</text>
<text x="20" y="176.4">GND</text>
<text x="31.3" y="176.4">GND</text>
<text x="40" y="174.6">4</text>
<text x="56" y="174.6">GND</text>
<text x="67.3" y="174.6">GND</text>
<text x="106.8" y="185.2">A1</text>
<text x="136" y="185.2">B12</text>
<text x="112.4" y="186.9">GND</text>
<text x="127.2" y="186.9">GND</text>
<text x="56.4" y="202.8">6</text>
<text x="47.5" y="204.2">VSS</text>
<text x="104.7" y="209.9">A12</text>
<text x="136" y="209.9">B1</text>
<text x="112.4" y="211.6">GND</text>
<text x="127.2" y="211.6">GND</text>
</g>
<text font-size="3.2" fill="#0f0" x="108.9" y="121.7">ANT</text>
</svg>
